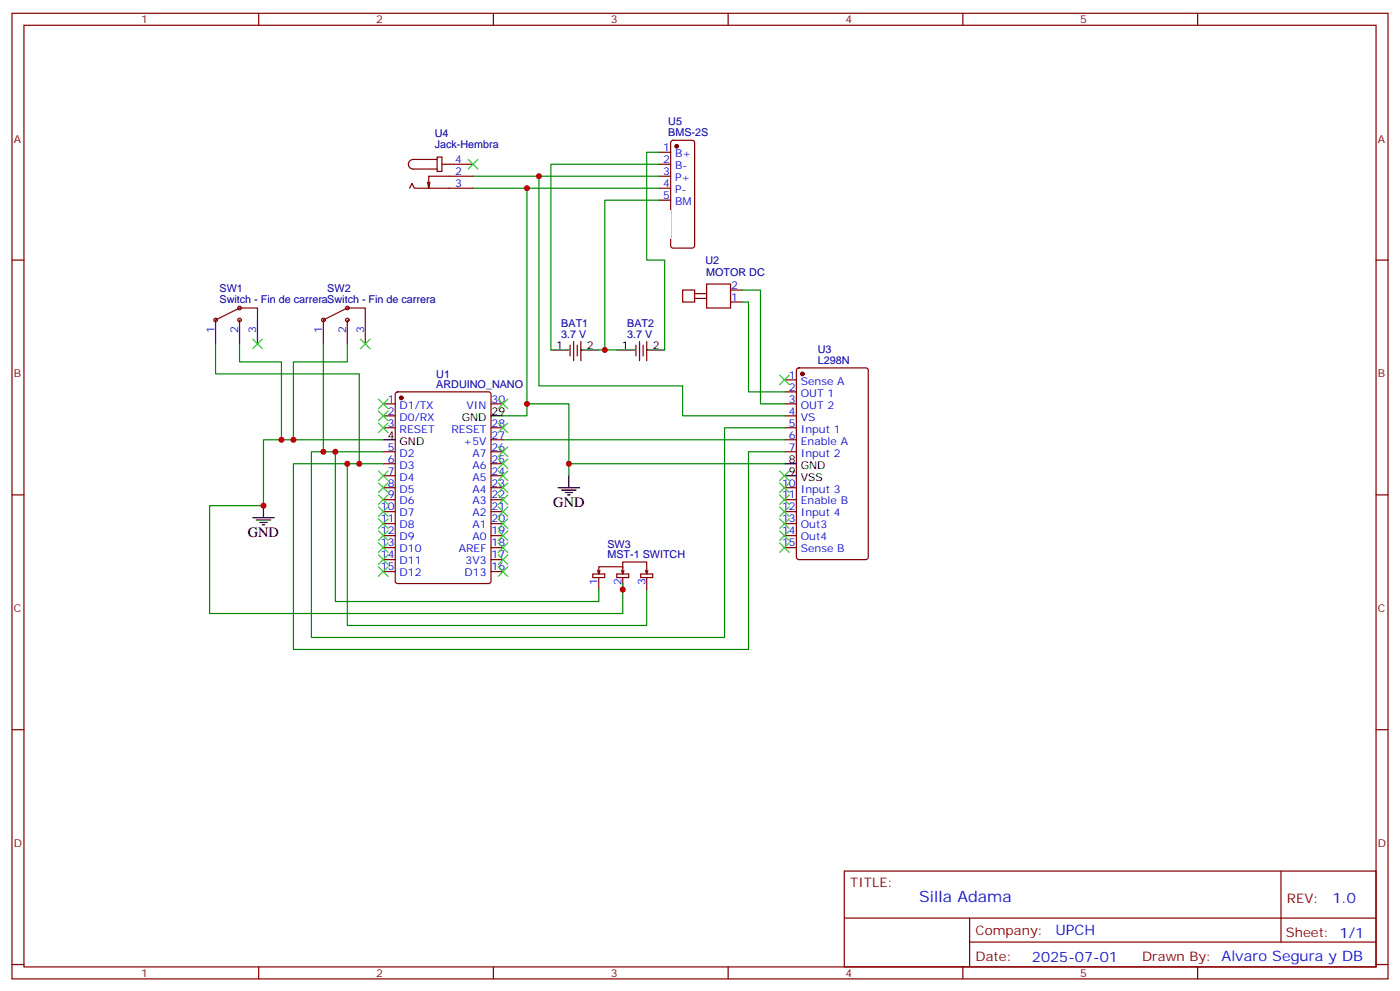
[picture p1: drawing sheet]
<svg xmlns="http://www.w3.org/2000/svg" width="412mm" height="292mm" viewBox="0 0 412 292" stroke-linecap="round" stroke-linejoin="round" font-family="sans-serif">
<g fill="none" stroke="#870000" stroke-width=".35">
<path d="M3.5 3.9h405.4v284.4h-405.4zM7.1 7.4h398.2v277.3h-398.2zM76.2 3.9v3.5M145.3 3.9v3.5M214.5 3.9v3.5M283.6 3.9v3.5M352.8 3.9v3.5M120.6 55.4l.8-1.4 .7 1.4h17.2M126.6 53.7l-.3 1.7M128.8 46.2h1.4v4.3h-1.4zM128.8 47h-7.1a1.41 1.41 0 0 0-1.4 1.4 1.41 1.41 0 0 0 1.4 1.4h7.1M130.2 48.4h9.1"/>
<path d="M139.3 51.9h-13v3.5l-.4-1.7M194 44.8h3.6M194 48.4h3.6M194 51.9h3.6M194 55.4h3.6M194 58.9h3.6M197.8 41.5l.5-.2h5.6l.5 .2 .2 .5v30.4l-.2 .5-.5 .2h-5.6l-.5-.3-.2-.4v-30.4zM3.5 76.6h3.6M194 62.5h3.6M194 66h3.6M194 69.5h3.6M405.3 76.6h3.6"/>
<path d="M63.5 94.2v7.1M70.6 94.2v7.1M75.8 94.2v7.1M95.2 94.2v7.1M102.3 94.2v7.1M107.6 94.2v7.1M215.2 88.9h3.5M215.2 85.4h3.5M112.9 118.9h3.5M116.7 115.6l.4-.2h26.8l.7 .4v55.3l-.4 .7h-27.1l-.6-.4-.1-55.3zM144.6 118.9h3.6M167.9 101.6v3.2"/>
<path d="M169 100.6v5.6M170 101.6v3.2M171.1 100.6v5.6M187.3 101.6v3.2M188.4 100.6v5.6M189.4 101.6v3.2M190.5 100.6v5.6M231.1 118.9h3.5M231.1 111.9h3.5M231.1 115.4h3.5M234.8 108.5l.5-.2h19.8l.6 .5 .1 55.3-.5 .6-20 .1-.6-.5-.1-55.3zM112.9 122.4h3.5"/>
<path d="M112.9 126h3.5M112.9 133h3.5M112.9 136.6h3.5M144.6 126h3.6M144.6 133h3.6M144.6 136.6h3.6M144.6 129.5h3.6M231.1 122.4h3.5M231.1 126h3.5M231.1 133h3.5M231.1 129.5h3.5M3.5 145.7h3.6"/>
<path d="M112.9 140.1h3.5M112.9 143.6h3.5M112.9 147.1h3.5M112.9 150.7h3.5M112.9 154.2h3.5M112.9 157.7h3.5M144.6 140.1h3.6M144.6 143.6h3.6M144.6 147.1h3.6M144.6 150.7h3.6M144.6 154.2h3.6M144.6 157.7h3.6"/>
<path d="M231.1 143.6h3.5M231.1 147.1h3.5M231.1 150.7h3.5M231.1 154.2h3.5M231.1 157.7h3.5M405.3 145.7h3.6M112.9 161.3h3.5M112.9 164.8h3.5M112.9 168.3h3.5M144.6 161.3h3.6M144.6 164.8h3.6M144.6 168.3h3.6"/>
<path d="M174.6 169h3.6v1.1h-3.6zM176 168l.4 1M176.4 169v-2.1h7v2.1M176.4 170.1v3.5M176.7 168l-.3 1M181.7 169h3.5v1.1h-3.5zM183.1 168l.3 1M183.4 167.3v-1.8h7.1v3.5M183.4 170.1v3.5M183.8 168l-.4 1M188.7 169h3.6v1.1h-3.6zM190.1 168l.4 1"/>
<path d="M190.5 170.1v3.5M190.9 168l-.4 1M231.1 161.3h3.5M3.5 214.9h3.6M405.3 214.9h3.6M248.7 256.5h156.6v28.2h-156.6zM377.3 256.5v20.9M248.7 270.4h156.5M285.6 277.4h119.6M285.6 270.4v14.1M3.5 284h3.6M76.2 284.7v3.6"/>
<path d="M145.3 284.7v3.6M214.5 284.7v3.6M283.6 284.7v3.6M352.8 284.7v3.6M405.3 284h3.6"/>
</g>
<g fill="#870000" stroke="#870000" stroke-width=".35">
<circle cx="118.2" cy="117.2" r=".53"/>
<circle cx="236.4" cy="110.1" r=".53"/>
<circle cx="199.3" cy="43.1" r=".53"/>
</g>
<g fill="none" stroke="#000" stroke-width=".35">
<path d="M162.3 103h5.3M171.1 103h5.3M181.7 103h5.3M190.5 103h5.3M112.9 129.5h3.5M144.6 122.4h3.6M231.1 136.6h3.5M74.4 152.4h6.4M75.5 153.1h4.2M76.6 153.8h2.1M77.3 154.6h.7M77.6 148.9v3.5"/>
<path d="M164.4 143.6h6.3M165.5 144.3h4.2M166.5 145h2.1M167.2 145.7h.7M167.6 140.1v3.5M231.1 140.1h3.5"/>
</g>
<g fill="none" stroke="#008700" stroke-width=".35">
<path d="M139.3 51.9h19.4M139.3 55.4h15.9M194 51.9h-35.3v61.7h42.4v8.8h30M194 58.9h-15.8v44.1M194 44.8h-3.5v31.8h5.3v26.4M194 48.4h-31.7v54.6M194 55.4h-38.8v67h-7M218.7 88.9h1.8v26.5h10.6M218.7 85.4h5.3v33.5h7.1M63.5 101.3v8.8h31.7v22.9M70.6 101.3v5.3h12.3v22.9M95.2 101.3v8.8h10.6v26.5"/>
<path d="M102.3 101.3v5.3h-15.9v22.9M155.2 118.9h12.4v17.7M176.4 103h5.3M112.9 129.5h-35.3v19.4h-15.9v31.8h121.7v-8.9M112.9 136.6h-10.6v47.6h88.2v-10.6M112.9 133h-14.1v44.1h77.6v-3.5M148.2 129.5h82.9M231.1 126h-17.7v61.7h-121.7v-54.7h7.1M231.1 133h-10.6v58.2h-134.1v-54.6h15.9M231.1 136.6h-63.5v3.5"/>
</g>
<path d="M201.1 85.4h3.5v3.5h-3.5zM204.6 87.9h3.5M204.6 86.5h3.5M208.1 83.6h7.1v7.1h-7.1z" fill="none" stroke="#800000" stroke-width=".35"/>
<g fill="none" stroke="#3c3" stroke-width=".35">
<path d="M137.9 47l2.9 2.8M140.8 47l-2.9 2.8M74.4 99.9l2.9 2.8M77.3 99.9l-2.9 2.8M106.2 99.9l2.8 2.8M109 99.9l-2.8 2.8M111.5 117.5l2.8 2.8M114.3 117.5l-2.8 2.8M146.8 117.5l2.8 2.8M149.6 117.5l-2.8 2.8M229.7 110.5l2.8 2.8M232.5 110.5l-2.8 2.8"/>
<path d="M111.5 138.7l2.8 2.8M111.5 124.6l2.8 2.8M111.5 121l2.8 2.9M114.3 138.7l-2.8 2.8M114.3 124.6l-2.8 2.8M114.3 121l-2.8 2.9M146.8 124.6l2.8 2.8M146.8 131.6l2.8 2.8M146.8 135.1l2.8 2.9M146.8 138.7l2.8 2.8M149.6 124.6l-2.8 2.8M149.6 131.6l-2.8 2.8"/>
<path d="M149.6 135.1l-2.8 2.9M149.6 138.7l-2.8 2.8M229.7 138.7l2.8 2.8M232.5 138.7l-2.8 2.8M111.5 159.8l2.8 2.9M111.5 156.3l2.8 2.8M111.5 152.8l2.8 2.8M111.5 149.3l2.8 2.8M111.5 145.7l2.8 2.9M111.5 142.2l2.8 2.8M114.3 159.8l-2.8 2.9M114.3 156.3l-2.8 2.8"/>
<path d="M114.3 152.8l-2.8 2.8M114.3 149.3l-2.8 2.8M114.3 145.7l-2.8 2.9M114.3 142.2l-2.8 2.8M146.8 142.2l2.8 2.8M146.8 145.7l2.8 2.9M146.8 149.3l2.8 2.8M146.8 152.8l2.8 2.8M146.8 156.3l2.8 2.8M146.8 159.8l2.8 2.9M149.6 142.2l-2.8 2.8M149.6 145.7l-2.8 2.9"/>
<path d="M149.6 149.3l-2.8 2.8M149.6 152.8l-2.8 2.8M149.6 156.3l-2.8 2.8M149.6 159.8l-2.8 2.9M229.7 142.2l2.8 2.8M229.7 145.7l2.8 2.9M229.7 149.3l2.8 2.8M229.7 152.8l2.8 2.8M229.7 156.3l2.8 2.8M229.7 159.8l2.8 2.9M232.5 142.2l-2.8 2.8M232.5 145.7l-2.8 2.9"/>
<path d="M232.5 149.3l-2.8 2.8M232.5 152.8l-2.8 2.8M232.5 156.3l-2.8 2.8M232.5 159.8l-2.8 2.9M111.5 166.9l2.8 2.8M111.5 163.4l2.8 2.8M114.3 166.9l-2.8 2.8M114.3 163.4l-2.8 2.8M146.8 163.4l2.8 2.8M146.8 166.9l2.8 2.8M149.6 163.4l-2.8 2.8M149.6 166.9l-2.8 2.8"/>
</g>
<g fill="none" stroke="#900" stroke-width=".35">
<path d="M63.5 94.2l7.1-3.5h5.2v3.5M95.2 94.2l7.1-3.5h5.3v3.5"/>
<circle cx="63.5" cy="94.2" r=".53"/>
<circle cx="70.6" cy="90.7" r=".53"/>
<circle cx="70.6" cy="94.2" r=".53"/>
<circle cx="95.2" cy="94.2" r=".53"/>
<circle cx="102.3" cy="90.7" r=".53"/>
<circle cx="102.3" cy="94.2" r=".53"/>
</g>
<g fill="#c00">
<circle cx="77.6" cy="148.9" r=".88"/>
<circle cx="98.8" cy="133" r=".88"/>
<circle cx="102.3" cy="136.6" r=".88"/>
<circle cx="95.3" cy="133" r=".88"/>
<circle cx="105.8" cy="136.6" r=".88"/>
<circle cx="82.9" cy="129.5" r=".88"/>
<circle cx="86.4" cy="129.5" r=".88"/>
<circle cx="178.2" cy="103" r=".88"/>
<circle cx="158.8" cy="51.9" r=".88"/>
<circle cx="155.2" cy="55.4" r=".88"/>
<circle cx="155.2" cy="118.9" r=".88"/>
<circle cx="167.6" cy="136.6" r=".88"/>
<circle cx="183.4" cy="173.6" r=".88"/>
</g>
<path d="M193.3 61.8h4.2v8.5h-4.2z" fill="#fff"/>
<text font-size="4.6" fill="#00f" x="270.8" y="265.5">Silla Adama</text>
<g font-size="4.2">
<text x="163" y="149.3">GND</text>
<text x="73" y="158.1">GND</text>
</g>
<g font-size="4.2" fill="#00f">
<text x="392.5" y="265.8">1.0</text>
<text x="310.9" y="275.3">UPCH</text>
<text x="304" y="283.1">2025-07-01</text>
</g>
<g font-size="3.9" fill="#800">
<text x="250.5" y="261.1">TITLE:</text>
<text x="379.1" y="265.8">REV:</text>
<text x="287.4" y="275.3">Company:</text>
<text x="378.7" y="275.9">Sheet: 1/1</text>
<text x="287.4" y="283">Date:</text>
<text x="336.4" y="283.1">Drawn By: Alvaro Segura y DB</text>
</g>
<g font-size="3.2" fill="#800">
<text x="41.6" y="6.9">1</text>
<text x="110.8" y="6.9">2</text>
<text x="179.9" y="6.9">3</text>
<text x="249.1" y="6.9">4</text>
<text x="318.2" y="6.9">5</text>
<text x="4.1" y="42">A</text>
<text x="405.9" y="42">A</text>
<text x="4.1" y="111.2">B</text>
<text x="405.9" y="111.2">B</text>
<text x="4.1" y="180.3">C</text>
<text x="405.9" y="180.3">C</text>
<text x="4.1" y="249.4">D</text>
<text x="405.9" y="249.4">D</text>
<text x="41.6" y="287.7">1</text>
<text x="110.8" y="287.7">2</text>
<text x="179.9" y="287.7">3</text>
<text x="249.1" y="287.7">4</text>
<text x="318.2" y="287.7">5</text>
</g>
<g font-size="3.2" fill="#000080">
<text x="128.1" y="40.4">U4</text>
<text x="196.9" y="40.1">BMS-2S</text>
<text x="196.9" y="36.9">U5</text>
<text x="128.1" y="43.6">Jack-Hembra</text>
<text x="207.8" y="77.8">U2</text>
<text x="208" y="81.3">MOTOR DC</text>
<text x="64.7" y="89.1">Switch - Fin de carreraSwitch - Fin de carrera</text>
<text x="64.7" y="86">SW1</text>
<text x="96.4" y="86">SW2</text>
<text x="165.3" y="99.5">3.7 V</text>
<text x="165.3" y="96.3">BAT1</text>
<text x="184.7" y="99.5">3.7 V</text>
<text x="184.7" y="96.3">BAT2</text>
<text x="240.9" y="107.2">L298N</text>
<text x="240.9" y="104">U3</text>
<text x="128.5" y="111.3">U1</text>
<text x="128.5" y="114.2">ARDUINO_NANO</text>
<text x="178.9" y="161.3">SW3</text>
<text x="178.9" y="164.4">MST-1 SWITCH</text>
</g>
<g font-size="3.2" fill="#00f">
<text x="195.4" y="44.5">1</text>
<text x="198.9" y="46.2">B+</text>
<text x="134.1" y="51.5">2</text>
<text x="134.1" y="48">4</text>
<text x="195.4" y="48">2</text>
<text x="195.4" y="51.5">3</text>
<text x="198.9" y="49.8">B-</text>
<text x="198.9" y="53.3">P+</text>
<text x="134.1" y="55.1">3</text>
<text x="195.4" y="55.1">4</text>
<text x="195.4" y="58.6">5</text>
<text x="198.9" y="56.8">P-</text>
<text x="198.9" y="60.4">BM</text>
<text x="215.4" y="88.6">1</text>
<text x="215.4" y="85.1">2</text>
<text x="63.1" y="98" transform="rotate(-90 63.1 98)">1</text>
<text x="70.2" y="98" transform="rotate(-90 70.2 98)">2</text>
<text x="75.5" y="98" transform="rotate(-90 75.5 98)">3</text>
<text x="94.9" y="98" transform="rotate(-90 94.9 98)">1</text>
<text x="102" y="98" transform="rotate(-90 102 98)">2</text>
<text x="107.2" y="98" transform="rotate(-90 107.2 98)">3</text>
<text x="232.4" y="111.5">1</text>
<text x="235.9" y="113.3">Sense A</text>
<text x="114.2" y="118.6">1</text>
<text x="144.8" y="118.6">30</text>
<text x="232.4" y="115">2</text>
<text x="232.4" y="118.6">3</text>
<text x="235.9" y="116.8">OUT 1</text>
<text x="114.2" y="122.1">2</text>
<text x="114.2" y="125.6">3</text>
<text x="117.7" y="120.3">D1/TX</text>
<text x="117.7" y="123.9">D0/RX</text>
<text x="137.5" y="120.3">VIN</text>
<text x="144.8" y="125.6">28</text>
<text x="232.4" y="122.1">4</text>
<text x="232.4" y="125.6">5</text>
<text x="235.9" y="120.3">OUT 2</text>
<text x="235.9" y="123.9">VS</text>
<text x="117.7" y="127.4">RESET</text>
<text x="133" y="127.4">RESET</text>
<text x="136.6" y="130.9">+5V</text>
<text x="144.8" y="129.2">27</text>
<text x="232.4" y="129.2">6</text>
<text x="235.9" y="127.4">Input 1</text>
<text x="235.9" y="130.9">Enable A</text>
<text x="114.2" y="132.7">5</text>
<text x="114.2" y="136.2">6</text>
<text x="117.7" y="134.4">D2</text>
<text x="117.7" y="138">D3</text>
<text x="139.1" y="138">A6</text>
<text x="139.1" y="134.4">A7</text>
<text x="144.8" y="136.2">25</text>
<text x="144.8" y="132.7">26</text>
<text x="232.4" y="132.7">7</text>
<text x="235.9" y="134.4">Input 2</text>
<text x="114.2" y="139.7">7</text>
<text x="114.2" y="143.3">8</text>
<text x="117.7" y="141.5">D4</text>
<text x="139.1" y="141.5">A5</text>
<text x="144.8" y="143.3">23</text>
<text x="144.8" y="139.7">24</text>
<text x="230.4" y="143.3">10</text>
<text x="114.2" y="146.8">9</text>
<text x="117.7" y="145">D5</text>
<text x="117.7" y="148.6">D6</text>
<text x="139.1" y="148.6">A3</text>
<text x="139.1" y="145">A4</text>
<text x="144.8" y="146.8">22</text>
<text x="230.4" y="146.8">11</text>
<text x="235.9" y="145">Input 3</text>
<text x="235.9" y="148.6">Enable B</text>
<text x="112.2" y="150.3">10</text>
<text x="112.2" y="153.8">11</text>
<text x="117.7" y="152.1">D7</text>
<text x="117.7" y="155.6">D8</text>
<text x="139.1" y="155.6">A1</text>
<text x="139.1" y="152.1">A2</text>
<text x="144.8" y="153.8">20</text>
<text x="144.8" y="150.3">21</text>
<text x="230.4" y="150.3">12</text>
<text x="230.4" y="153.8">13</text>
<text x="235.9" y="152.1">Input 4</text>
<text x="235.9" y="155.6">Out3</text>
<text x="112.2" y="157.4">12</text>
<text x="112.2" y="160.9">13</text>
<text x="117.7" y="159.1">D9</text>
<text x="139.1" y="159.1">A0</text>
<text x="144.8" y="160.9">18</text>
<text x="144.8" y="157.4">19</text>
<text x="230.4" y="157.4">14</text>
<text x="230.4" y="160.9">15</text>
<text x="235.9" y="159.1">Out4</text>
<text x="112.2" y="164.4">14</text>
<text x="112.2" y="168">15</text>
<text x="117.7" y="162.7">D10</text>
<text x="117.7" y="166.2">D11</text>
<text x="135.1" y="162.7">AREF</text>
<text x="137.1" y="166.2">3V3</text>
<text x="144.8" y="168">16</text>
<text x="144.8" y="164.4">17</text>
<text x="235.9" y="162.7">Sense B</text>
<text x="117.7" y="169.7">D12</text>
<text x="136.9" y="169.7">D13</text>
<text x="176" y="172.3" transform="rotate(-90 176 172.3)">1</text>
<text x="183.1" y="172.3" transform="rotate(-90 183.1 172.3)">2</text>
<text x="190.1" y="172.3" transform="rotate(-90 190.1 172.3)">3</text>
</g>
<g font-size="3.2">
<text x="163.8" y="102.7">1</text>
<text x="172.9" y="102.7">2</text>
<text x="183.2" y="102.7">1</text>
<text x="192.3" y="102.7">2</text>
<text x="136.1" y="123.9">GND</text>
<text x="144.8" y="122.1">29</text>
<text x="114.2" y="129.2">4</text>
<text x="117.7" y="130.9">GND</text>
<text x="232.4" y="136.2">8</text>
<text x="235.9" y="138">GND</text>
<text x="232.4" y="139.7">9</text>
<text x="235.9" y="141.5">VSS</text>
</g>
</svg>
